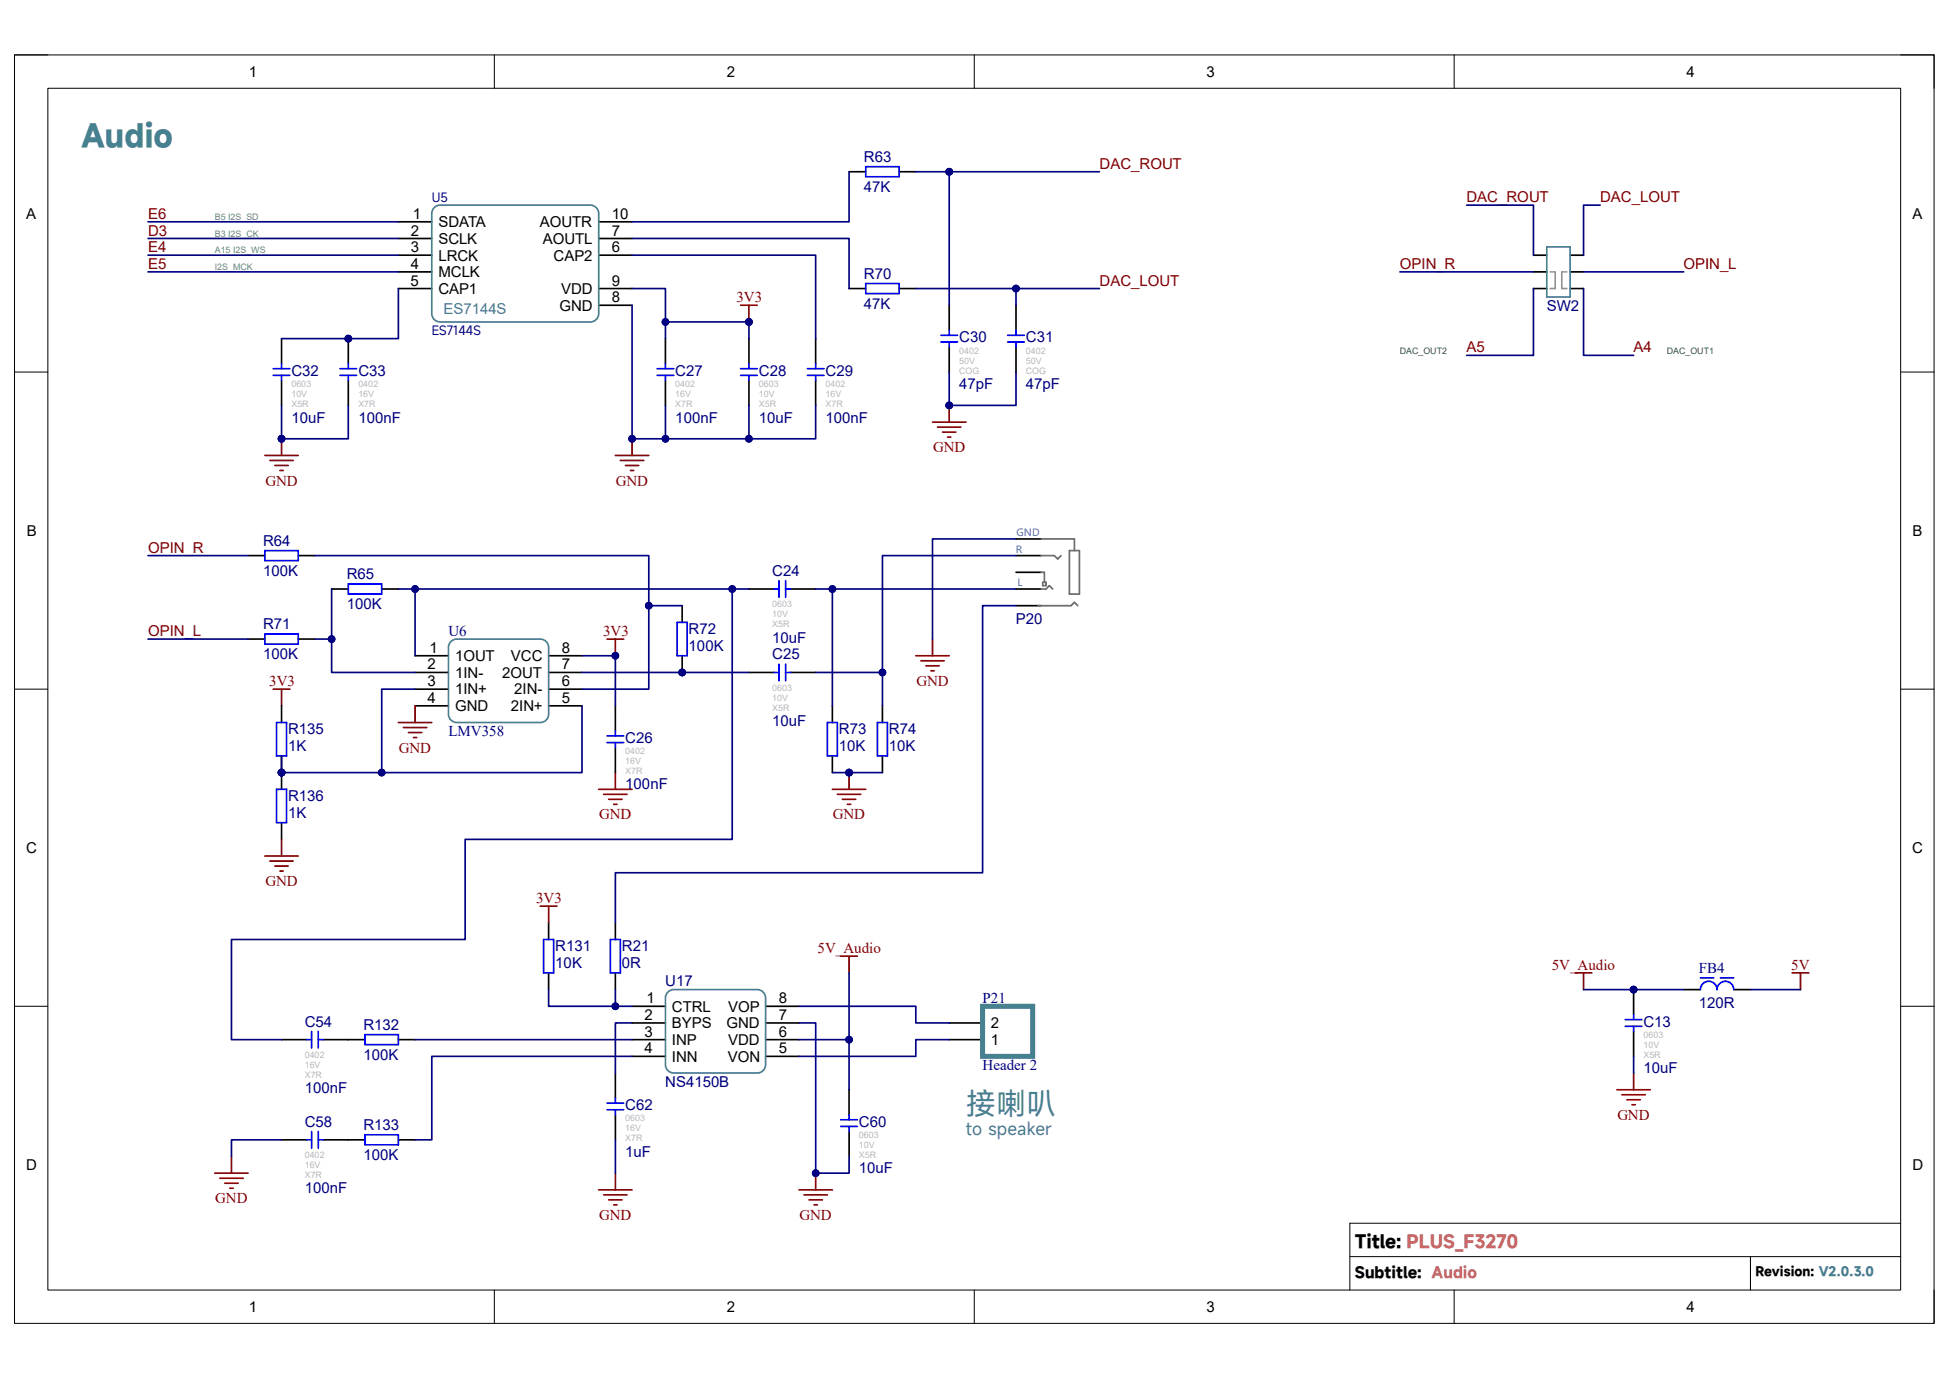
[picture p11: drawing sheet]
<svg xmlns="http://www.w3.org/2000/svg" width="297mm" height="210mm" viewBox="0 0 297 210" stroke-linecap="round" stroke-linejoin="round" font-family="sans-serif">
<path d="M2.2 8.4h292.5v193.3h-292.5z" fill="none" stroke="#000" stroke-width=".15"/>
<path d="M7.3 13.5h282.3v183.1h-282.3z" fill-rule="evenodd" fill="#fff"/>
<g fill="none" stroke="#000" stroke-width=".15">
<path d="M2.2 8.4h5.1M7.3 13.5h282.3v183.1h-282.3zM75.3 8.4v5.1M148.5 8.4v5.1M221.6 8.4v5.1M289.6 8.4h5.1v5.1M2.2 56.7h5.1M289.6 56.7h5.1M2.2 105h5.1M289.6 105h5.1M2.2 153.4h5.1M289.6 153.4h5.1"/>
<path d="M75.3 196.6v5.1M148.5 196.6v5.1M205.7 191.5h83.9M221.6 196.6v5.1M266.7 191.5v5.1M289.6 186.4h-83.9v10.2M294.7 196.6v5.1"/>
</g>
<path d="M93.8 69.4h5.1M94.5 70.2h3.6M95.3 70.9h2M96.1 71.7h.5M96.3 66.9v2.5" fill="none" stroke="#800000" stroke-width=".25"/>
<circle cx="96.3" cy="66.9" r=".51" fill="#000080"/>
<circle cx="96.3" cy="66.9" r=".51" fill="none" stroke="#000080" stroke-width=".15"/>
<path d="M142.1 64.3h5.1M142.9 65.1h3.5M143.6 65.8h2.1M144.4 66.6h.5M144.6 61.8v2.5" fill="none" stroke="#800000" stroke-width=".25"/>
<circle cx="144.6" cy="61.8" r=".51" fill="#000080"/>
<circle cx="144.6" cy="61.8" r=".51" fill="none" stroke="#000080" stroke-width=".15"/>
<path d="M112.9 46.5h2.5M114.1 46.5v2.6M93.8 117.7v2.6M91.2 120.3h5.1M92 121h3.6M92.8 121.8h2M93.5 122.6h.5" fill="none" stroke="#800000" stroke-width=".25"/>
<path d="M129.4 26.2h2.5M137 26.2h2.6M129.4 44h2.5M137 44h2.6" fill="none" stroke="#000" stroke-width=".25"/>
<path d="M131.9 25.4h5.1v1.5h-5.1zM131.9 43.2h5.1v1.5h-5.1z" fill="none" stroke="#00f" stroke-width=".25"/>
<circle cx="114.1" cy="49.1" r=".51" fill="#000080"/>
<circle cx="114.1" cy="49.1" r=".51" fill="none" stroke="#000080" stroke-width=".15"/>
<path d="M37.8 97.4h2.6M37.8 84.7h2.6M45.4 97.4h2.6M45.4 84.7h2.6M50.5 89.8h2.6M58.2 89.8h2.5" fill="none" stroke="#000" stroke-width=".25"/>
<path d="M40.4 83.9h5v1.5h-5zM40.4 96.6h5v1.6h-5zM53.1 89h5.1v1.5h-5.1z" fill="none" stroke="#00f" stroke-width=".25"/>
<circle cx="103.9" cy="102.5" r=".51" fill="#000080"/>
<circle cx="103.9" cy="102.5" r=".51" fill="none" stroke="#000080" stroke-width=".15"/>
<path d="M103.9 92.3v2.5M103.9 99.9v2.6" fill="none" stroke="#000" stroke-width=".25"/>
<circle cx="103.9" cy="102.5" r=".51" fill="#000080"/>
<circle cx="103.9" cy="102.5" r=".51" fill="none" stroke="#000080" stroke-width=".15"/>
<path d="M103.2 94.8h1.5v5.1h-1.5z" fill="none" stroke="#00f" stroke-width=".25"/>
<path d="M144.6 158.4h5.1M144.6 155.9h5.1" fill="none" stroke="#000" stroke-width=".25"/>
<path d="M149.7 153.4h7.7v7.6h-7.7z" fill="none" stroke="#45818e" stroke-width=".76"/>
<path d="M40.4 69.4h5M41.1 70.2h3.6M41.9 70.9h2M42.6 71.7h.6M42.9 66.9v2.5" fill="none" stroke="#800000" stroke-width=".25"/>
<circle cx="42.9" cy="66.9" r=".51" fill="#000080"/>
<circle cx="42.9" cy="66.9" r=".51" fill="none" stroke="#000080" stroke-width=".15"/>
<path d="M158.1 92.3h5.1l.5-.5 .5 .5M158.6 82.1h5.1v1.8M158.6 89.8h.8l.5-.6 .5 .6M158.6 84.7h2.1l.5 .5 .5-.5M158.6 87.2h.5v1.5M158.9 88.7h.5v.5h-.5zM163 83.9h1.5v6.6h-1.5z" fill="none" stroke="#666" stroke-width=".25"/>
<g fill="none" stroke="#000" stroke-width=".25">
<path d="M63.3 99.9h5M83.6 99.9h5.1M154.8 82.1h3.8M154.8 89.8h3.8M154.8 84.7h3.8M154.8 92.3h3.8M154.8 87.2h3.8M63.3 102.5h5M63.3 105h5M63.3 107.6h5M83.6 102.5h5.1M83.6 105h5.1"/>
<path d="M83.6 107.6h5.1M126.8 107.6v2.5M126.8 115.2v2.5M134.5 107.6v2.5M134.5 115.2v2.5"/>
</g>
<path d="M139.6 99.9h5M142.1 97.4v2.5M129.4 117.7v2.6M140.3 100.7h3.6M141.1 101.5h2M141.8 102.2h.6M126.8 120.3h5.1M127.6 121h3.6M128.4 121.8h2M129.1 122.6h.5" fill="none" stroke="#800000" stroke-width=".25"/>
<path d="M68.6 97.9l.6-.4 .4-.1h12.7a1.27 1.27 0 0 1 1.3 1.3v10.1a1.27 1.27 0 0 1-1.3 1.3h-12.7a1.28 1.28 0 0 1-1.3-1.3v-10.1z" fill="none" stroke="#45818e" stroke-width=".25"/>
<path d="M126.1 110.1h1.5v5.1h-1.5zM133.7 110.1h1.5v5.1h-1.5z" fill="none" stroke="#00f" stroke-width=".25"/>
<circle cx="129.4" cy="117.7" r=".51" fill="#000080"/>
<circle cx="129.4" cy="117.7" r=".51" fill="none" stroke="#000080" stroke-width=".15"/>
<g fill="none" stroke="#800000" stroke-width=".25">
<path d="M60.7 110.1h5.1M61.5 110.9h3.5M62.2 111.6h2.1M63 112.4h.5M63.3 107.6v2.5M32.7 178.8h5.1M33.5 179.6h3.6M35.3 176.2v2.6M93.8 178.8v2.5M124.3 178.8v2.5M34.3 180.3h2M35 181.1h.5"/>
<path d="M91.2 181.3h5.1M92 182.1h3.6M92.8 182.9h2M93.5 183.6h.5M121.8 181.3h5M122.5 182.1h3.6M123.3 182.9h2M124 183.6h.6"/>
</g>
<g fill="none" stroke="#000" stroke-width=".25">
<path d="M53.1 158.4h2.5M60.7 158.4h2.6M83.6 140.6v2.6M83.6 148.3v2.5M96.3 153.4h5.1M96.3 155.9h5.1M96.3 158.4h5.1M116.7 153.4h5.1M116.7 155.9h5.1M116.7 158.4h5.1M53.1 173.7h2.5M60.7 173.7h2.6"/>
<path d="M96.3 161h5.1M116.7 161h5.1"/>
</g>
<path d="M101.7 151.3l.6-.4 .4-.1h12.7a1.27 1.27 0 0 1 1.3 1.3v10.2a1.27 1.27 0 0 1-1.3 1.2h-12.7a1.27 1.27 0 0 1-1.3-1.2v-10.2z" fill="none" stroke="#45818e" stroke-width=".25"/>
<path d="M55.6 157.7h5.1v1.5h-5.1zM82.8 143.2h1.6v5.1h-1.6zM55.6 172.9h5.1M55.6 172.9v1.6h5.1v-1.6" fill="none" stroke="#00f" stroke-width=".25"/>
<circle cx="124.3" cy="178.8" r=".51" fill="#000080"/>
<circle cx="124.3" cy="178.8" r=".51" fill="none" stroke="#000080" stroke-width=".15"/>
<path d="M92.5 97.4h2.5M93.8 97.4v2.5" fill="none" stroke="#800000" stroke-width=".25"/>
<circle cx="93.8" cy="99.9" r=".51" fill="#000080"/>
<circle cx="93.8" cy="99.9" r=".51" fill="none" stroke="#000080" stroke-width=".15"/>
<g fill="none" stroke="#800000" stroke-width=".25">
<path d="M41.6 105h2.6M42.9 105v2.6M128.1 145.7h2.6M129.4 145.7v2.6M240 148.3h2.6M241.3 148.3v2.5M273.1 148.3h2.5M274.4 148.3v2.5M246.4 166.1h5.1M247.2 166.8h3.5M247.9 167.6h2.1M248.7 168.4h.5"/>
<path d="M248.9 163.5v2.6"/>
</g>
<path d="M256.6 150.8h2.5M264.2 150.8h2.5" fill="none" stroke="#000" stroke-width=".25"/>
<path d="M259.1 150.8a1.27 1.27 0 0 1 1.3-1.3 1.27 1.27 0 0 1 1.3 1.3 1.28 1.28 0 0 1 1.2-1.3 1.28 1.28 0 0 1 1.3 1.3M259.1 149h2M262.2 149h2" fill="none" stroke="#00f" stroke-width=".25"/>
<circle cx="42.9" cy="117.7" r=".51" fill="#000080"/>
<circle cx="42.9" cy="117.7" r=".51" fill="none" stroke="#000080" stroke-width=".15"/>
<path d="M42.9 115.2v2.5" fill="none" stroke="#000" stroke-width=".25"/>
<circle cx="42.9" cy="117.7" r=".51" fill="#000080"/>
<circle cx="42.9" cy="117.7" r=".51" fill="none" stroke="#000080" stroke-width=".15"/>
<path d="M42.9 107.6v2.5" fill="none" stroke="#000" stroke-width=".25"/>
<path d="M42.1 110.1h1.6v5.1h-1.6z" fill="none" stroke="#00f" stroke-width=".25"/>
<circle cx="42.9" cy="117.7" r=".51" fill="#000080"/>
<circle cx="42.9" cy="117.7" r=".51" fill="none" stroke="#000080" stroke-width=".15"/>
<path d="M42.9 117.7v2.6M42.9 125.4v2.5" fill="none" stroke="#000" stroke-width=".25"/>
<circle cx="42.9" cy="117.7" r=".51" fill="#000080"/>
<circle cx="42.9" cy="117.7" r=".51" fill="none" stroke="#000080" stroke-width=".15"/>
<g fill="none" stroke="#00f" stroke-width=".25">
<path d="M41.6 56.2h2.6M41.6 57.2h2.6M42.9 55.4v.8M42.9 57.2v.8M100.1 57.2h2.6M100.1 56.2h2.6M101.4 55.4v.8M101.4 57.2v.8M112.9 57.2h2.5M112.9 56.2h2.5M114.1 55.4v.8M114.1 57.2v.8"/>
<path d="M123 57.2h2.6M123 56.2h2.6M124.3 55.4v.8M124.3 57.2v.8M117.9 89.8h.8M118.7 88.5v2.5M119.7 89.8h.8M119.7 88.5v2.5M92.5 112.1h2.5M92.5 113.2h2.5M93.8 111.4v.7M93.8 113.2v.7"/>
<path d="M117.9 102.5h.8M118.7 101.2v2.5M119.7 101.2v2.5M119.7 102.5h.8M42.1 120.3h1.6v5.1h-1.6zM46.7 158.4h.8M47.5 157.2v2.5M48.5 158.4h.8M48.5 157.2v2.5M46.7 173.7h.8M47.5 172.4v2.6M48.5 172.4v2.6"/>
<path d="M48.5 173.7h.8M92.5 168.1h2.5M92.5 169.1h2.5M93.8 167.3v.8M93.8 169.1v.8M128.1 170.6h2.6M128.1 171.7h2.6M129.4 169.9v.7M129.4 171.7v.7"/>
</g>
<path d="M40.4 130.5h5M41.1 131.2h3.6M41.9 132h2M42.7 132.7h.5M42.9 127.9v2.6" fill="none" stroke="#800000" stroke-width=".25"/>
<g fill="none" stroke="#000" stroke-width=".25">
<path d="M233.7 38.9h2M239.3 38.9h2M42.9 51.6v3.8M42.9 58v3.8M101.4 51.6v3.8M101.4 58v3.8M114.1 51.6v3.8M114.1 58v3.8M124.3 51.6v3.8M124.3 58v3.8M233.7 44h2M233.7 41.4h2"/>
<path d="M239.3 44h2M239.3 41.4h2M114.1 89.8h3.8M120.5 89.8h3.8M93.8 107.6v3.8M93.8 113.9v3.8M114.1 102.5h3.8M120.5 102.5h3.8M42.9 158.4h3.8M49.3 158.4h3.8M42.9 173.7h3.8M49.3 173.7h3.8"/>
<path d="M93.8 163.5v3.8M93.8 169.9v3.8M129.4 166.1v3.8M129.4 172.4v3.8"/>
</g>
<path d="M235.7 37.6h3.6v7.7h-3.6z" fill="none" stroke="#45818e" stroke-width=".25"/>
<path d="M236.2 41.4h.8v2.6h-.8M238.8 41.4h-.8v2.6h.8" fill="none" stroke="#999" stroke-width=".25"/>
<circle cx="53.1" cy="51.6" r=".51" fill="#000080"/>
<circle cx="53.1" cy="51.6" r=".51" fill="none" stroke="#000080" stroke-width=".15"/>
<path d="M53.1 51.6v3.8" fill="none" stroke="#000" stroke-width=".25"/>
<circle cx="53.1" cy="51.6" r=".51" fill="#000080"/>
<circle cx="53.1" cy="51.6" r=".51" fill="none" stroke="#000080" stroke-width=".15"/>
<path d="M53.1 58v3.8M144.6 46.5v3.8M144.6 52.9v3.8M154.8 46.5v3.8M154.8 52.9v3.8" fill="none" stroke="#000" stroke-width=".25"/>
<path d="M51.8 57.2h2.5M51.8 56.2h2.5M53.1 55.4v.8M53.1 57.2v.8M143.4 51.1h2.5M143.4 52.1h2.5M144.6 50.3v.8M144.6 52.1v.8M153.5 51.1h2.6M153.5 52.1h2.6M154.8 50.3v.8M154.8 52.1v.8" fill="none" stroke="#00f" stroke-width=".25"/>
<circle cx="248.9" cy="150.8" r=".51" fill="#000080"/>
<circle cx="248.9" cy="150.8" r=".51" fill="none" stroke="#000080" stroke-width=".15"/>
<path d="M248.9 150.8v3.8M248.9 157.2v3.8" fill="none" stroke="#000" stroke-width=".25"/>
<circle cx="248.9" cy="150.8" r=".51" fill="#000080"/>
<circle cx="248.9" cy="150.8" r=".51" fill="none" stroke="#000080" stroke-width=".15"/>
<path d="M93 143.2h1.5v5.1h-1.5zM247.7 155.4h2.5M247.7 156.4h2.5M248.9 154.6v.8M248.9 156.4v.8" fill="none" stroke="#00f" stroke-width=".25"/>
<path d="M60.7 33.8h5.1M60.7 36.3h5.1M60.7 38.9h5.1M91.2 33.8h5.1M91.2 36.3h5.1M91.2 38.9h5.1M60.7 41.4h5.1M60.7 44h5.1M91.2 44h5.1M91.2 46.5h5.1M93.8 140.6v2.6M93.8 148.3v2.5" fill="none" stroke="#000" stroke-width=".25"/>
<path d="M66.3 31.5l.8-.2h22.9a1.28 1.28 0 0 1 1.2 1.2v15.3a1.28 1.28 0 0 1-1.2 1.3h-22.9a1.27 1.27 0 0 1-1.3-1.3v-15.3l.1-.4z" fill="none" stroke="#45818e" stroke-width=".25"/>
<path d="M96.3 38.9h28v12.7M88.7 99.9h5.1v7.7" fill="none" stroke="#000080" stroke-width=".25"/>
<circle cx="93.8" cy="99.9" r=".51" fill="#000080"/>
<circle cx="93.8" cy="99.9" r=".51" fill="none" stroke="#000080" stroke-width=".15"/>
<path d="M96.3 36.3h33.1v7.7M129.4 26.2v7.6h-33.1M88.7 102.5h25.4" fill="none" stroke="#000080" stroke-width=".25"/>
<circle cx="103.9" cy="102.5" r=".51" fill="#000080"/>
<circle cx="103.9" cy="102.5" r=".51" fill="none" stroke="#000080" stroke-width=".15"/>
<path d="M53.1 61.8v5.1h-10.2" fill="none" stroke="#000080" stroke-width=".25"/>
<circle cx="42.9" cy="66.9" r=".51" fill="#000080"/>
<circle cx="42.9" cy="66.9" r=".51" fill="none" stroke="#000080" stroke-width=".15"/>
<path d="M60.7 44v7.6h-17.8" fill="none" stroke="#000080" stroke-width=".25"/>
<circle cx="53.1" cy="51.6" r=".51" fill="#000080"/>
<circle cx="53.1" cy="51.6" r=".51" fill="none" stroke="#000080" stroke-width=".15"/>
<path d="M22.6 33.8h38.1M114.1 49.1v2.5" fill="none" stroke="#000080" stroke-width=".25"/>
<circle cx="114.1" cy="49.1" r=".51" fill="#000080"/>
<circle cx="114.1" cy="49.1" r=".51" fill="none" stroke="#000080" stroke-width=".15"/>
<path d="M101.4 49.1h12.7" fill="none" stroke="#000080" stroke-width=".25"/>
<circle cx="101.4" cy="49.1" r=".51" fill="#000080"/>
<circle cx="101.4" cy="49.1" r=".51" fill="none" stroke="#000080" stroke-width=".15"/>
<circle cx="114.1" cy="49.1" r=".51" fill="#000080"/>
<circle cx="114.1" cy="49.1" r=".51" fill="none" stroke="#000080" stroke-width=".15"/>
<path d="M144.6 26.2v20.3" fill="none" stroke="#000080" stroke-width=".25"/>
<circle cx="144.6" cy="26.2" r=".51" fill="#000080"/>
<circle cx="144.6" cy="26.2" r=".51" fill="none" stroke="#000080" stroke-width=".15"/>
<path d="M139.6 26.2h5" fill="none" stroke="#000080" stroke-width=".25"/>
<circle cx="144.6" cy="26.2" r=".51" fill="#000080"/>
<circle cx="144.6" cy="26.2" r=".51" fill="none" stroke="#000080" stroke-width=".15"/>
<path d="M63.3 89.8v10.1" fill="none" stroke="#000080" stroke-width=".25"/>
<circle cx="63.3" cy="89.8" r=".51" fill="#000080"/>
<circle cx="63.3" cy="89.8" r=".51" fill="none" stroke="#000080" stroke-width=".15"/>
<path d="M134.5 102.5v5.1" fill="none" stroke="#000080" stroke-width=".25"/>
<circle cx="134.5" cy="102.5" r=".51" fill="#000080"/>
<circle cx="134.5" cy="102.5" r=".51" fill="none" stroke="#000080" stroke-width=".15"/>
<path d="M126.8 89.8v17.8" fill="none" stroke="#000080" stroke-width=".25"/>
<circle cx="126.8" cy="89.8" r=".51" fill="#000080"/>
<circle cx="126.8" cy="89.8" r=".51" fill="none" stroke="#000080" stroke-width=".15"/>
<path d="M126.8 117.7h2.6" fill="none" stroke="#000080" stroke-width=".25"/>
<circle cx="129.4" cy="117.7" r=".51" fill="#000080"/>
<circle cx="129.4" cy="117.7" r=".51" fill="none" stroke="#000080" stroke-width=".15"/>
<path d="M129.4 117.7h5.1" fill="none" stroke="#000080" stroke-width=".25"/>
<circle cx="129.4" cy="117.7" r=".51" fill="#000080"/>
<circle cx="129.4" cy="117.7" r=".51" fill="none" stroke="#000080" stroke-width=".15"/>
<path d="M139.6 44h15.2v2.5" fill="none" stroke="#000080" stroke-width=".25"/>
<circle cx="154.8" cy="44" r=".51" fill="#000080"/>
<circle cx="154.8" cy="44" r=".51" fill="none" stroke="#000080" stroke-width=".15"/>
<path d="M154.8 56.7v5.1h-10.2" fill="none" stroke="#000080" stroke-width=".25"/>
<circle cx="144.6" cy="61.8" r=".51" fill="#000080"/>
<circle cx="144.6" cy="61.8" r=".51" fill="none" stroke="#000080" stroke-width=".15"/>
<path d="M154.8 44h12.7" fill="none" stroke="#000080" stroke-width=".25"/>
<circle cx="154.8" cy="44" r=".51" fill="#000080"/>
<circle cx="154.8" cy="44" r=".51" fill="none" stroke="#000080" stroke-width=".15"/>
<path d="M144.6 26.2h22.9" fill="none" stroke="#000080" stroke-width=".25"/>
<circle cx="144.6" cy="26.2" r=".51" fill="#000080"/>
<circle cx="144.6" cy="26.2" r=".51" fill="none" stroke="#000080" stroke-width=".15"/>
<path d="M22.6 84.7h15.2M22.6 97.4h15.2M96.3 155.9h-2.5v7.6M129.4 148.3v10.1h-7.6M42.9 173.7h-7.6v2.5" fill="none" stroke="#000080" stroke-width=".25"/>
<circle cx="129.4" cy="158.4" r=".51" fill="#000080"/>
<circle cx="129.4" cy="158.4" r=".51" fill="none" stroke="#000080" stroke-width=".15"/>
<path d="M154.8 84.7h-20.3v17.8h-10.2M121.8 153.4h17.8v2.5h5M144.6 158.4h-5v2.6h-17.8" fill="none" stroke="#000080" stroke-width=".25"/>
<circle cx="134.5" cy="102.5" r=".51" fill="#000080"/>
<circle cx="134.5" cy="102.5" r=".51" fill="none" stroke="#000080" stroke-width=".15"/>
<path d="M96.3 44h5.1v7.6" fill="none" stroke="#000080" stroke-width=".25"/>
<circle cx="101.4" cy="49.1" r=".51" fill="#000080"/>
<circle cx="101.4" cy="49.1" r=".51" fill="none" stroke="#000080" stroke-width=".15"/>
<path d="M241.3 150.8h15.3" fill="none" stroke="#000080" stroke-width=".25"/>
<circle cx="248.9" cy="150.8" r=".51" fill="#000080"/>
<circle cx="248.9" cy="150.8" r=".51" fill="none" stroke="#000080" stroke-width=".15"/>
<path d="M98.9 92.3h5M63.3 158.4h33M266.7 150.8h7.7M93.8 173.7v5.1M96.3 161h-30.5v12.7h-2.5" fill="none" stroke="#000080" stroke-width=".25"/>
<circle cx="98.9" cy="92.3" r=".51" fill="#000080"/>
<circle cx="98.9" cy="92.3" r=".51" fill="none" stroke="#000080" stroke-width=".15"/>
<path d="M48 84.7h50.9v20.3h-10.2" fill="none" stroke="#000080" stroke-width=".25"/>
<circle cx="98.9" cy="92.3" r=".51" fill="#000080"/>
<circle cx="98.9" cy="92.3" r=".51" fill="none" stroke="#000080" stroke-width=".15"/>
<path d="M42.9 115.2v2.5" fill="none" stroke="#000080" stroke-width=".25"/>
<circle cx="42.9" cy="117.7" r=".51" fill="#000080"/>
<circle cx="42.9" cy="117.7" r=".51" fill="none" stroke="#000080" stroke-width=".15"/>
<path d="M223.5 31.3h10.2v7.6M243.9 31.3h-2.6v7.6M213.3 41.4h20.4M233.7 44v10.2h-10.2M241.3 44v10.2h7.6M241.3 41.4h15.3M129.4 158.4v7.7" fill="none" stroke="#000080" stroke-width=".25"/>
<circle cx="129.4" cy="158.4" r=".51" fill="#000080"/>
<circle cx="129.4" cy="158.4" r=".51" fill="none" stroke="#000080" stroke-width=".15"/>
<path d="M111.6 89.8v38.1h-40.7v15.3h-35.6v15.2h7.6" fill="none" stroke="#000080" stroke-width=".25"/>
<circle cx="111.6" cy="89.8" r=".51" fill="#000080"/>
<circle cx="111.6" cy="89.8" r=".51" fill="none" stroke="#000080" stroke-width=".15"/>
<path d="M48 97.4h2.5" fill="none" stroke="#000080" stroke-width=".25"/>
<circle cx="50.5" cy="97.4" r=".51" fill="#000080"/>
<circle cx="50.5" cy="97.4" r=".51" fill="none" stroke="#000080" stroke-width=".15"/>
<path d="M50.5 89.8v12.7h12.8" fill="none" stroke="#000080" stroke-width=".25"/>
<circle cx="50.5" cy="97.4" r=".51" fill="#000080"/>
<circle cx="50.5" cy="97.4" r=".51" fill="none" stroke="#000080" stroke-width=".15"/>
<path d="M42.9 117.7h15.3" fill="none" stroke="#000080" stroke-width=".25"/>
<circle cx="42.9" cy="117.7" r=".51" fill="#000080"/>
<circle cx="42.9" cy="117.7" r=".51" fill="none" stroke="#000080" stroke-width=".15"/>
<circle cx="58.2" cy="117.7" r=".51" fill="#000080"/>
<circle cx="58.2" cy="117.7" r=".51" fill="none" stroke="#000080" stroke-width=".15"/>
<path d="M63.3 105h-5.1v12.7h30.5v-10.1" fill="none" stroke="#000080" stroke-width=".25"/>
<circle cx="58.2" cy="117.7" r=".51" fill="#000080"/>
<circle cx="58.2" cy="117.7" r=".51" fill="none" stroke="#000080" stroke-width=".15"/>
<path d="M60.7 89.8h53.4" fill="none" stroke="#000080" stroke-width=".25"/>
<circle cx="63.3" cy="89.8" r=".51" fill="#000080"/>
<circle cx="63.3" cy="89.8" r=".51" fill="none" stroke="#000080" stroke-width=".15"/>
<circle cx="111.6" cy="89.8" r=".51" fill="#000080"/>
<circle cx="111.6" cy="89.8" r=".51" fill="none" stroke="#000080" stroke-width=".15"/>
<path d="M22.6 38.9h38.1M22.6 36.3h38.1M22.6 41.4h38.1M96.3 46.5v20.4h28v-5.1" fill="none" stroke="#000080" stroke-width=".25"/>
<circle cx="96.3" cy="66.9" r=".51" fill="#000080"/>
<circle cx="96.3" cy="66.9" r=".51" fill="none" stroke="#000080" stroke-width=".15"/>
<circle cx="101.4" cy="66.9" r=".51" fill="#000080"/>
<circle cx="101.4" cy="66.9" r=".51" fill="none" stroke="#000080" stroke-width=".15"/>
<circle cx="114.1" cy="66.9" r=".51" fill="#000080"/>
<circle cx="114.1" cy="66.9" r=".51" fill="none" stroke="#000080" stroke-width=".15"/>
<path d="M101.4 61.8v5.1" fill="none" stroke="#000080" stroke-width=".25"/>
<circle cx="101.4" cy="66.9" r=".51" fill="#000080"/>
<circle cx="101.4" cy="66.9" r=".51" fill="none" stroke="#000080" stroke-width=".15"/>
<path d="M114.1 61.8v5.1" fill="none" stroke="#000080" stroke-width=".25"/>
<circle cx="114.1" cy="66.9" r=".51" fill="#000080"/>
<circle cx="114.1" cy="66.9" r=".51" fill="none" stroke="#000080" stroke-width=".15"/>
<path d="M121.8 155.9h2.5v22.9h5.1v-2.6" fill="none" stroke="#000080" stroke-width=".25"/>
<circle cx="124.3" cy="178.8" r=".51" fill="#000080"/>
<circle cx="124.3" cy="178.8" r=".51" fill="none" stroke="#000080" stroke-width=".15"/>
<path d="M42.9 61.8v5.1" fill="none" stroke="#000080" stroke-width=".25"/>
<circle cx="42.9" cy="66.9" r=".51" fill="#000080"/>
<circle cx="42.9" cy="66.9" r=".51" fill="none" stroke="#000080" stroke-width=".15"/>
<path d="M144.6 56.7v5.1" fill="none" stroke="#000080" stroke-width=".25"/>
<circle cx="144.6" cy="61.8" r=".51" fill="#000080"/>
<circle cx="144.6" cy="61.8" r=".51" fill="none" stroke="#000080" stroke-width=".15"/>
<path d="M93.8 150.8v2.6M248.9 161v2.5" fill="none" stroke="#000080" stroke-width=".25"/>
<circle cx="93.8" cy="153.3" r=".51" fill="#000080"/>
<circle cx="93.8" cy="153.3" r=".51" fill="none" stroke="#000080" stroke-width=".15"/>
<path d="M83.6 150.8v2.6h12.7" fill="none" stroke="#000080" stroke-width=".25"/>
<circle cx="93.8" cy="153.3" r=".51" fill="#000080"/>
<circle cx="93.8" cy="153.3" r=".51" fill="none" stroke="#000080" stroke-width=".15"/>
<path d="M124.3 89.8h30.5" fill="none" stroke="#000080" stroke-width=".25"/>
<circle cx="126.8" cy="89.8" r=".51" fill="#000080"/>
<circle cx="126.8" cy="89.8" r=".51" fill="none" stroke="#000080" stroke-width=".15"/>
<path d="M154.8 82.1h-12.7v15.3M154.8 92.3h-5.1v40.7h-55.9v7.6" fill="none" stroke="#000080" stroke-width=".25"/>
<path d="M82.3 138.1h2.6M83.6 138.1v2.5" fill="none" stroke="#800000" stroke-width=".25"/>
<g font-size="4.6" fill="#45818e">
<text x="12.4" y="22.4">Audio</text>
<text x="147.2" y="169.9">接喇叭</text>
</g>
<text font-size="2.7" fill="#45818e" x="147.2" y="173">to speaker</text>
<text font-size="2.7" x="206.5" y="190.2">Title: PLUS_F3270</text>
<g font-size="2.3">
<text x="37.9" y="11.7">1</text>
<text x="110.7" y="11.7">2</text>
<text x="183.8" y="11.7">3</text>
<text x="257" y="11.7">4</text>
<text x="4" y="33.3">A</text>
<text x="62.6" y="35.9">2</text>
<text x="62.9" y="33.3">1</text>
<text x="66.8" y="34.6">SDATA</text>
<text x="82.3" y="34.6">AOUTR</text>
<text x="93.3" y="35.9">7</text>
<text x="93.3" y="33.3">10</text>
<text x="291.4" y="33.3">A</text>
<text x="62.6" y="38.4">3</text>
<text x="62.6" y="41">4</text>
<text x="66.8" y="37.2">SCLK</text>
<text x="66.8" y="39.7">LRCK</text>
<text x="82.7" y="37.2">AOUTL</text>
<text x="84.4" y="39.7">CAP2</text>
<text x="93.3" y="38.4">6</text>
<text x="62.6" y="43.5">5</text>
<text x="66.8" y="42.2">MCLK</text>
<text x="66.8" y="44.8">CAP1</text>
<text x="85.3" y="47.3">GND</text>
<text x="85.5" y="44.8">VDD</text>
<text x="93.3" y="43.5">9</text>
<text x="93.3" y="46.1">8</text>
<text x="4.1" y="81.7">B</text>
<text x="291.5" y="81.7">B</text>
<text x="65.4" y="99.5">1</text>
<text x="69.3" y="100.8">1OUT</text>
<text x="77.8" y="100.8">VCC</text>
<text x="85.6" y="99.5">8</text>
<text x="65.1" y="102">2</text>
<text x="65.1" y="104.6">3</text>
<text x="65.1" y="107.1">4</text>
<text x="69.3" y="103.3">1IN-</text>
<text x="69.3" y="105.8">1IN+</text>
<text x="76.5" y="103.3">2OUT</text>
<text x="78.4" y="105.8">2IN-</text>
<text x="85.6" y="107.1">5</text>
<text x="85.6" y="104.6">6</text>
<text x="85.6" y="102">7</text>
<text x="69.3" y="108.4">GND</text>
<text x="77.8" y="108.4">2IN+</text>
<text x="4" y="130">C</text>
<text x="291.4" y="130">C</text>
<text x="98.2" y="155.4">2</text>
<text x="98.5" y="152.9">1</text>
<text x="102.4" y="154.2">CTRL</text>
<text x="111" y="154.2">VOP</text>
<text x="118.7" y="155.4">7</text>
<text x="118.7" y="152.9">8</text>
<text x="98.2" y="158">3</text>
<text x="98.2" y="160.5">4</text>
<text x="102.4" y="156.7">BYPS</text>
<text x="102.4" y="159.3">INP</text>
<text x="102.4" y="161.8">INN</text>
<text x="110.7" y="156.7">GND</text>
<text x="110.9" y="161.8">VON</text>
<text x="111" y="159.3">VDD</text>
<text x="118.7" y="160.5">5</text>
<text x="118.7" y="158">6</text>
<text x="151" y="159.3">1</text>
<text x="151" y="156.7">2</text>
<text x="4" y="178.3">D</text>
<text x="291.4" y="178.3">D</text>
<text x="206.5" y="194.7">Subtitle: Audio</text>
<text x="37.9" y="199.9">1</text>
<text x="110.7" y="199.9">2</text>
<text x="183.8" y="199.9">3</text>
<text x="257" y="199.9">4</text>
</g>
<g font-size="2.3" fill="#000080">
<text x="131.7" y="29.3">47K</text>
<text x="131.7" y="24.7">R63</text>
<text x="131.7" y="47.1">47K</text>
<text x="131.7" y="42.5">R70</text>
<text x="235.7" y="47.3">SW2</text>
<text x="146.2" y="52.2">C30</text>
<text x="156.3" y="52.2">C31</text>
<text x="44.4" y="57.2">C32</text>
<text x="54.6" y="57.2">C33</text>
<text x="102.9" y="57.2">C27</text>
<text x="115.7" y="57.2">C28</text>
<text x="125.8" y="57.2">C29</text>
<text x="146.2" y="59.3">47pF</text>
<text x="156.3" y="59.3">47pF</text>
<text x="44.4" y="64.4">10uF</text>
<text x="54.6" y="64.4">100nF</text>
<text x="102.9" y="64.4">100nF</text>
<text x="115.7" y="64.4">10uF</text>
<text x="125.8" y="64.4">100nF</text>
<text x="40.1" y="83.2">R64</text>
<text x="40.1" y="87.8">100K</text>
<text x="52.8" y="88.3">R65</text>
<text x="117.7" y="87.8">C24</text>
<text x="40.1" y="95.9">R71</text>
<text x="52.8" y="92.8">100K</text>
<text x="154.8" y="95.2">P20</text>
<text x="40.1" y="100.5">100K</text>
<text x="68.3" y="96.9">U6</text>
<text x="104.9" y="99.2">100K</text>
<text x="104.9" y="96.7">R72</text>
<text x="117.7" y="98">10uF</text>
<text x="117.7" y="100.5">C25</text>
<text x="43.9" y="111.9">R135</text>
<text x="68.3" y="112.2">LMV358</text>
<text x="95.3" y="113.2">C26</text>
<text x="117.7" y="110.7">10uF</text>
<text x="127.8" y="111.9">R73</text>
<text x="135.5" y="111.9">R74</text>
<text x="43.9" y="114.5">1K</text>
<text x="127.8" y="114.5">10K</text>
<text x="135.5" y="114.5">10K</text>
<text x="43.9" y="124.7">1K</text>
<text x="43.9" y="122.1">R136</text>
<text x="95.3" y="120.3">100nF</text>
<text x="84.6" y="147.5">10K</text>
<text x="84.6" y="145">R131</text>
<text x="94.8" y="147.5">0R</text>
<text x="94.8" y="145">R21</text>
<text x="258.9" y="148.3">FB4</text>
<text x="101.4" y="150.3">U17</text>
<text x="149.7" y="152.9">P21</text>
<text x="258.9" y="153.6">120R</text>
<text x="46.4" y="156.5">C54</text>
<text x="55.4" y="161.5">100K</text>
<text x="55.4" y="157">R132</text>
<text x="250.4" y="156.5">C13</text>
<text x="46.4" y="166.6">100nF</text>
<text x="101.4" y="165.6">NS4150B</text>
<text x="149.7" y="163">Header 2</text>
<text x="250.4" y="163.6">10uF</text>
<text x="46.4" y="171.7">C58</text>
<text x="55.4" y="172.2">R133</text>
<text x="95.3" y="169.2">C62</text>
<text x="130.9" y="171.7">C60</text>
<text x="55.4" y="176.8">100K</text>
<text x="95.3" y="176.3">1uF</text>
<text x="130.9" y="178.8">10uF</text>
<text x="46.4" y="181.9">100nF</text>
</g>
<g font-size="2.3" fill="#800000">
<text x="167.6" y="25.7">DAC_ROUT</text>
<text x="22.6" y="33.3">E6</text>
<text x="22.6" y="35.9">D3</text>
<text x="223.5" y="30.8">DAC_ROUT</text>
<text x="243.8" y="30.8">DAC_LOUT</text>
<text x="22.6" y="41">E5</text>
<text x="22.6" y="38.4">E4</text>
<text x="213.3" y="41">OPIN_R</text>
<text x="256.5" y="41">OPIN_L</text>
<text x="112.2" y="46.1">3V3</text>
<text x="167.6" y="43.5">DAC_LOUT</text>
<text x="223.5" y="53.7">A5</text>
<text x="248.9" y="53.7">A4</text>
<text x="142.2" y="68.9">GND</text>
<text x="40.5" y="74">GND</text>
<text x="93.9" y="74">GND</text>
<text x="22.6" y="84.2">OPIN_R</text>
<text x="22.6" y="96.9">OPIN_L</text>
<text x="91.9" y="96.9">3V3</text>
<text x="41" y="104.6">3V3</text>
<text x="139.7" y="104.6">GND</text>
<text x="60.8" y="114.7">GND</text>
<text x="91.3" y="124.9">GND</text>
<text x="126.9" y="124.9">GND</text>
<text x="40.5" y="135.1">GND</text>
<text x="81.7" y="137.6">3V3</text>
<text x="124.6" y="145.2">5V_Audio</text>
<text x="236.5" y="147.8">5V_Audio</text>
<text x="273" y="147.8">5V</text>
<text x="246.5" y="170.7">GND</text>
<text x="32.8" y="183.4">GND</text>
<text x="91.3" y="185.9">GND</text>
<text x="121.8" y="185.9">GND</text>
</g>
<text font-size="2.3" fill="#45818e" x="67.6" y="47.8">ES7144S</text>
<g font-size="1.9" fill="#000080">
<text x="65.8" y="30.7">U5</text>
<text x="65.8" y="51.1">ES7144S</text>
</g>
<text font-size="1.9" x="267.5" y="194.5">Revision: V2.0.3.0</text>
<g font-size="1.5" fill="#3d85c6">
<text x="154.9" y="81.7">GND</text>
<text x="154.8" y="84.3">R</text>
<text x="155.1" y="89.4">L</text>
</g>
<g font-size="1.4" fill="#6aa84f">
<text x="32.7" y="33.5">B5 I2S_SD</text>
<text x="32.7" y="36.1">B3 I2S_CK</text>
<text x="32.7" y="38.6">A15 I2S_WS</text>
<text x="32.7" y="41.1">I2S_MCK</text>
</g>
<g font-size="1.4" fill="#b7b7b7">
<text x="146.2" y="53.9">0402</text>
<text x="156.3" y="53.9">0402</text>
<text x="44.4" y="59">0603</text>
<text x="54.6" y="59">0402</text>
<text x="102.9" y="59">0402</text>
<text x="115.7" y="59">0603</text>
<text x="125.8" y="59">0402</text>
<text x="146.2" y="55.4">50V</text>
<text x="146.2" y="56.9">COG</text>
<text x="156.3" y="55.4">50V</text>
<text x="156.3" y="56.9">COG</text>
<text x="44.4" y="60.5">10V</text>
<text x="44.4" y="62">X5R</text>
<text x="54.6" y="60.5">16V</text>
<text x="54.6" y="62">X7R</text>
<text x="102.9" y="60.5">16V</text>
<text x="102.9" y="62">X7R</text>
<text x="115.7" y="60.5">10V</text>
<text x="115.7" y="62">X5R</text>
<text x="125.8" y="60.5">16V</text>
<text x="125.8" y="62">X7R</text>
<text x="117.7" y="92.5">0603</text>
<text x="117.7" y="94.1">10V</text>
<text x="117.7" y="95.6">X5R</text>
<text x="117.7" y="105.2">0603</text>
<text x="117.7" y="106.8">10V</text>
<text x="117.7" y="108.3">X5R</text>
<text x="95.3" y="114.9">0402</text>
<text x="95.3" y="116.5">16V</text>
<text x="95.3" y="118">X7R</text>
<text x="46.4" y="161.2">0402</text>
<text x="250.4" y="158.2">0603</text>
<text x="250.4" y="159.7">10V</text>
<text x="250.4" y="161.2">X5R</text>
<text x="46.4" y="162.7">16V</text>
<text x="46.4" y="164.3">X7R</text>
<text x="95.3" y="170.9">0603</text>
<text x="95.3" y="172.4">16V</text>
<text x="95.3" y="173.9">X7R</text>
<text x="130.9" y="173.4">0603</text>
<text x="46.4" y="176.5">0402</text>
<text x="46.4" y="178">16V</text>
<text x="46.4" y="179.5">X7R</text>
<text x="130.9" y="175">10V</text>
<text x="130.9" y="176.5">X5R</text>
</g>
<g font-size="1.4" fill="#38761d">
<text x="213.3" y="53.9">DAC_OUT2</text>
<text x="254" y="53.9">DAC_OUT1</text>
</g>
</svg>
